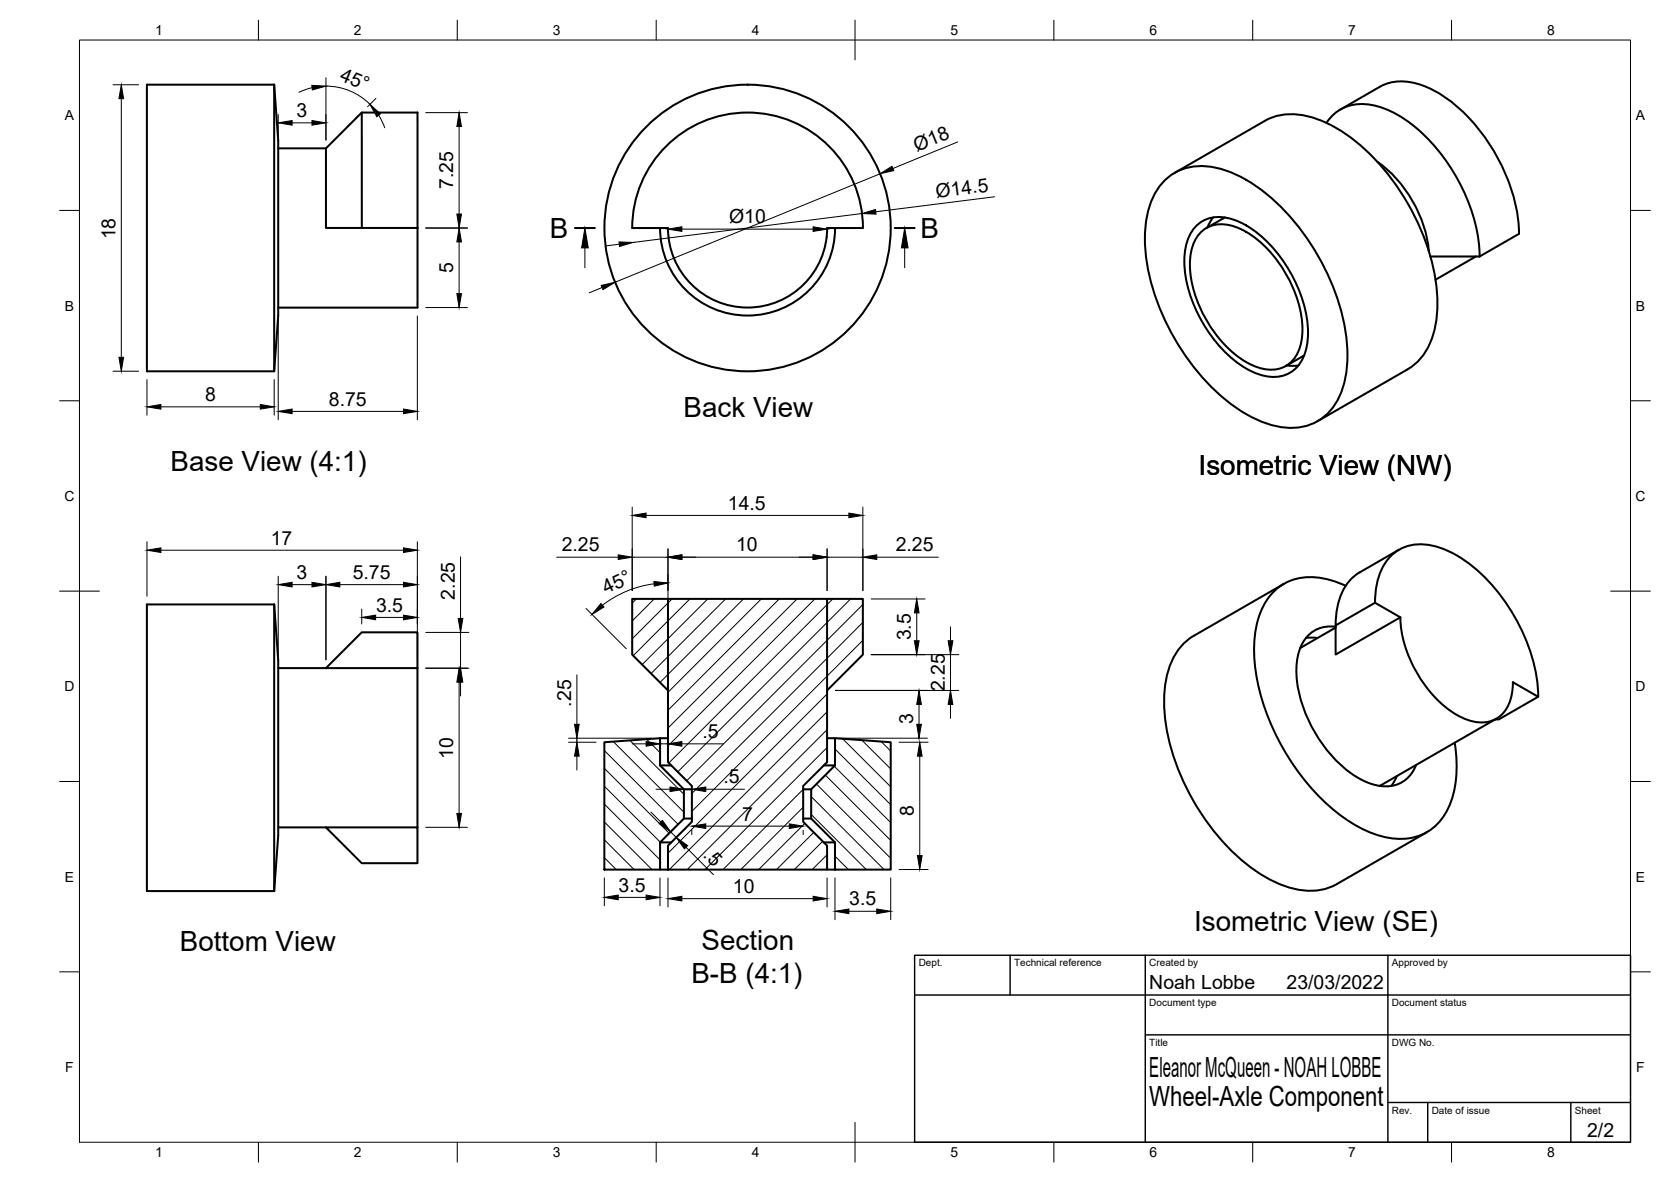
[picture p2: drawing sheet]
<svg xmlns="http://www.w3.org/2000/svg" width="420mm" height="297mm" viewBox="0 0 420 297" stroke-linecap="round" stroke-linejoin="round" font-family="sans-serif">
<!-- layer: Visible -->
<g fill="none" stroke="#000" stroke-width=".51">
<path d="M36.9 21.3h32l1.1 14v44l-1.1 14h-32zM68.9 21.3v72M70 37.3h12l9-9h14v29M82 37.3v20h9M91 28.3v29M318 30.4l-22.6 13M318 30.4a15.3 15.3 0 0 1 12.7-.6 43.7 43.7 0 0 1 20.5 16.9 54.5 54.5 0 0 1 10.2 29.6 20.5 20.5 0 0 1-5 14.6l-2.5 1.9M333.5 30.9a10.7 10.7 0 0 1 12.1-4.4 30.2 30.2 0 0 1 15.1 10.2 45.3 45.3 0 0 1 11.3 27.7M337 27.5l10-5.7a13 13 0 0 1 11.9 .2 39.3 39.3 0 0 1 17.1 16.6 42 42 0 0 1 5.9 20.2l-9.9 5.7h-12.4M91 57.3h14M105 57.3v20M159 57.3h9"/>
<path d="M159 57.3a29 29 0 0 1 29-29 29 29 0 0 1 29 29M166 57.3a22 22 0 0 0 22 22 22 22 0 0 0 22-22M168 57.3a20 20 0 0 0 20 20 20 20 0 0 0 20-20M208 57.3h9M292.4 45.9a13.3 13.3 0 0 1 13.3-3.8 36.4 36.4 0 0 1 17.9 11.5 57.7 57.7 0 0 1 15.1 33.6 23.3 23.3 0 0 1-3.4 15 13.2 13.2 0 0 1-14.3 4.9 36.4 36.4 0 0 1-18-11.5 57.7 57.7 0 0 1-15.1-33.5 23.3 23.3 0 0 1 3.5-15zM300.4 57.1a8.6 8.6 0 0 1 9.8-1.9 28.4 28.4 0 0 1 14.1 13.1 30.4 30.4 0 0 1 4.5 17.1 9.6 9.6 0 0 1-5.6 8.8 11.4 11.4 0 0 1-9.9-1.6 34.4 34.4 0 0 1-15.5-26.9 12.7 12.7 0 0 1 2.6-8.6zM301.6 58.7a7.8 7.8 0 0 1 8.9-1.7 26.3 26.3 0 0 1 13.3 12.6 25.8 25.8 0 0 1 3.4 16.3 7.8 7.8 0 0 1-11 6.4 26.3 26.3 0 0 1-13.3-12.7 25.8 25.8 0 0 1-3.4-16.3 9.7 9.7 0 0 1 2.1-4.6zM305 54.6l-1.4 2.6M308 54.7l-4.7 2.6M346.3 40.7a31.9 31.9 0 0 1 13 22.4M70 77.3h35M371.1 64.5l-10.2 5.8"/>
<path d="M323.6 91.8l2.9 .1M327.9 89.3l-4.6 2.7M353.9 92.8l-22.6 13M351.8 138.1l-9.9 5.8M36.9 151.9h32l1.1 14v44l-1.1 14h-32zM68.9 151.9v72M168 150.5h40v41l-6 6v9l6 6v6h-40v-6l6-6v-9l-6-6zM168 150.5h-9v14l9 9M208 150.5h9v14l-9 9M300.2 159.8a15.3 15.3 0 0 0-6.9 10.6 43.7 43.7 0 0 0 4.4 26.2 54.5 54.5 0 0 0 20.4 23.8 20.5 20.5 0 0 0 15.2 3l2.8-1.2 22.7-13M322.8 146.7l-22.6 13.1M335.8 157.7l-8.5 5"/>
<path d="M335.9 157.5a8.1 8.1 0 0 0-9.2 5.9 24.4 24.4 0 0 0 2 16.9 33 33 0 0 0 13.9 15.8 10.2 10.2 0 0 0 10.7 0 8.8 8.8 0 0 0 2.8-3.9M338.4 147.2a17.5 17.5 0 0 0-14.6-1 14.7 14.7 0 0 0-7.9 11.2 41.9 41.9 0 0 0 3.4 24 55.3 55.3 0 0 0 21.3 25.9 20.3 20.3 0 0 0 15.2 3 13.8 13.8 0 0 0 9.5-10.3 31.2 31.2 0 0 0 .5-13.4M341.9 143.8a13.1 13.1 0 0 0-5.9 10.6l-.2 2.8M345.7 151.5l-9.9 5.7v7.3l16.3-9.4M345.7 151.5l6.4 3.6M345.7 151.5a15.8 15.8 0 0 1 4.4-12.1 11.3 11.3 0 0 1 11-2.1 33.3 33.3 0 0 1 16.8 13.1 44.5 44.5 0 0 1 8.9 24.7M352.1 155.1a31.2 31.2 0 0 0 14.2 24.5 9.9 9.9 0 0 0 10 1 10 10 0 0 0 4.1-9.2M70 167.9h12M105 167.9h-23l9-9h14v49M327.3 162.6l-.4 .3M328.4 160.3h2.9M380.4 171.4l6.4 3.7-9.9 5.7h-1"/>
<path d="M152 186.5l14-1v6.8l6 6.1v7.3l-6 6v6.8h-14zM166 185.5h2M166 192.3h2.8M172 198.4h2M202 198.4h2M207.1 192.3h2.9M208 185.5h2M210 185.5l14 1v32h-14v-6.8l-6-6v-7.3l6-6.1zM351.2 195l-1.4 2.5M376.2 180.6l-29.3 16.9M70 207.9h12M82 207.9h23v9h-14z"/>
<path d="M166 211.7h2.8M166 218.5h2M172 205.7h2M202 205.7h2M207.1 211.7h2.9M208 218.5h2"/>
<circle cx="188" cy="57.3" r="36"/>
</g>
<!-- layer: Border -->
<g fill="none" stroke="#000" stroke-width=".25">
<path d="M20 10.1h390v276.9h-390zM65 5.1v5M115 5.1v5M165 5.1v5M215 5.1v10M265 5.1v5M315 5.1v5M365 5.1v5M15 52.9h5M410 52.9h5M15 100.7h5M410 100.7h5"/>
<path d="M15 148.6h10M405 148.6h10M15 196.4h5M410 196.4h5M15 244.2h5M410 244.2h5M65 287v5M115 287v5M165 287v5M215 282.1v9.9M265 287v5M315 287v5"/>
<path d="M365 287v5"/>
</g>
<!-- layer: TitleBlock -->
<path d="M230 240.1h180v46.9h-180zM230 250h180M254 240.1v9.9M288 240.1v46.9M349 240.1v46.9M288 260.1h122M349 277.1h61M359 277.1v9.9M395 277.1v9.9" fill="none" stroke="#000" stroke-width=".36"/>
<!-- layer: Hatching -->
<g fill="none" stroke="#000" stroke-width=".25">
<path d="M160 150.5l-1 1.1M164.5 150.5l-5.5 5.5M169 150.5l-10 10M173.5 150.5l-14.3 14.3M177.9 150.5l-16.4 16.5M182.4 150.5l-18.7 18.8M186.9 150.5l-21 21M191.4 150.5l-23.4 23.5M195.9 150.5l-27.9 28M200.4 150.5l-32.4 32.5M204.9 150.5l-36.9 37M209.4 150.5l-41.2 41.2"/>
<path d="M213.9 150.5l-43.5 43.5M217 151.9l-44.3 44.3M217 156.4l-43.1 43M208 174.4l-40 40M208 178.9l-39.7 39.6M217 160.9l-43.1 43M152 197.6l14 14M152 193.1l16.3 16.3M152 188.6l18.5 18.5M154.2 186.4l17.8 17.7M158.4 186.1l13.6 13.5M162.6 185.8l3.3 3.3"/>
<path d="M202 198.4l-20.2 20.1M205.3 197l18.7 18.7M207.5 194.8l16.5 16.4M208 183.4l-35.2 35.1M208 187.9l-30.7 30.6M209.8 192.5l14.2 14.2M210 188.2l14 14M211.9 185.7l12.1 12M216.7 186l7.3 7.2M221.6 186.3l2.4 2.5M152 215.5l2.9 3M152 211l7.4 7.5"/>
<path d="M152 206.6l11.9 11.9M152 202.1l13.9 14M202 202.8l-15.7 15.7M202.4 206.9l-11.6 11.6M204 204.7l13.8 13.8M204 200.2l18.3 18.3M204.6 209.2l-9.3 9.3M206.9 211.4l-7.2 7.1M208 214.8l-3.8 3.7M210 215.2l3.3 3.3"/>
</g>
<!-- layer: Annotations -->
<path d="M144.6 57.3h5M225 57.3h5" fill="none" stroke="#000" stroke-width=".51"/>
<path d="M147.1 62.3v5M227.5 62.3v5" fill="none" stroke="#000" stroke-width=".25"/>
<path d="M147.1 57.3l.8 5h-1.7zM227.5 57.3l.8 5h-1.6z" fill="#000" stroke="#000" stroke-width=".25"/>
<!-- layer: Dimensions -->
<g fill="none" stroke="#000" stroke-width=".25">
<path d="M82 19.5v15.7M28.4 21.3h6.4M30.5 24.8v65M70 28.8v6.4M73.4 30.9h5M78.5 22l-3.3 1.2M82 21.6a15.7 15.7 0 0 1 11 4.6M94.5 24.7l-2.1 2.1M95.2 29l1.5 3.1M107 28.3h10.5M115.4 31.8v22M240.8 35.7l-16.3 6.6"/>
<path d="M107 57.3h10.5M171.4 57.6h33M208 59.4v.3M216.7 53.7l-57.5 7.2M221.3 43.7l-66.7 27.2M250.1 49.5l-29.9 3.7M70 79.4v26.1M104.9 79.4v26.1M107 77.3h10.5M115.4 60.8v13M151.4 72.2l-3.2 1.4M155.7 61.4l-3.5 .4"/>
<path d="M28.4 93.3h6.4M37 95.4v8.9M68.9 95.4v8.9M40.4 102.2h25M73.4 103.4h28.1M37 136.2v13.6M40.4 138.3h61.1M104.9 136.2v29.6M115.8 139.9v15.5M159 127.4v21M162.5 129.5h50.9M168 137.9v33.5"/>
<path d="M208 137.9v10.5M217 127.4v21M70 144.8v21M73.4 146.9h5M82 144.8v21M85.4 146.9h16.1M91 153.1v3.7M94.4 155.2h7.1M107 158.9h10.9M115.8 158.9v9M140 140h15.4M147.4 152.9l10.1 10.1"/>
<path d="M159 140h9M164.5 146.7a27 27 0 0 0-13 5.4M171.4 140h33M208 140h9M219.1 150.5h13.5M220.5 140h15.4M230.5 154v7M239 157.5v3.5M107 167.9h10.9M115.4 171.4v33M115.8 171.4v3.5M145.1 169.6v12.4"/>
<path d="M210.1 173.5h31M219.1 164.5h22M231.1 177v5M239 164.5v9M239 177v3.5M143 185.5h20.9M143 186.5h6.9M145.1 185.5v1M145.1 190v3.5M159 186.9h3.5M165 198.3h3.5M165.9 187.6v1.4"/>
<path d="M165.9 186.9h2.1M168 187.6v1.4M171.4 186.9h10.5M172 198.3h1.9M177.5 198.3h9.7M210.1 185.5h23.1M226.1 186.5h7.3M231.3 190v25M107 207.9h10.5M163.7 204.1l2.4 2.5M168.6 209l1.4 1.4M170.5 207.2l-3.4 3.3"/>
<path d="M172.5 208l-3.9 3.9M172.5 212.9l6.9 6.9M173.9 208.6v1.1M177.5 207.6h21M202 208.6v1.1M226.1 218.5h7.3M152 220.6v7M155.4 225.5h7.1M165.9 220.6v7M168 220.6v7.3M171.4 225.8h33M208 220.6v7.3"/>
<path d="M210 220.6v10.5M213.4 229h7.1M224 220.6v10.5"/>
</g>
<g fill="#000" stroke="#000" stroke-width=".25">
<path d="M30.5 21.3l.6 3.5h-1.2zM70 30.9l3.4-.6v1.2zM78.4 21.4l3.6 .2-3.5 1zM78.4 30.3l3.6 .6-3.6 .6zM93 26.2l2.7 2.4-1 .7zM115.4 28.3l.6 3.5h-1.1zM114.9 53.8h1.1l-.6 3.5zM168 57.6l3.4-.6v1.2zM204.4 57l3.6 .6-3.6 .6zM216.7 53.7l3.4-1.1 .2 1.2zM221.3 43.7l3-1.9 .4 1.1zM115.4 57.3l.6 3.5h-1.1z"/>
<path d="M114.9 73.8h1.1l-.6 3.5zM151.2 71.7l3.4-.8-3 1.9zM155.6 60.8l3.6 .1-3.4 1zM29.9 89.8h1.2l-.6 3.5zM37 102.2l3.4-.6v1.2zM65.4 101.6l3.5 .6-3.5 .6zM70 103.4l3.4-.6v1.2zM101.5 102.8l3.4 .6-3.4 .6zM37 138.3l3.4-.6v1.1zM101.5 137.7l3.4 .6-3.4 .5zM155.4 139.4l3.6 .6-3.6 .6zM159 129.5l3.5-.6v1.2z"/>
<path d="M168 140l3.4-.6v1.2zM204.4 139.4l3.6 .6-3.6 .6zM213.4 128.9l3.6 .6-3.6 .6zM217 140l3.5-.6v1.2zM70 146.9l3.4-.6v1.2zM78.4 146.3l3.6 .6-3.6 .6zM82 146.9l3.4-.6v1.2zM91 155.2l3.4-.6v1.2zM101.5 146.3l3.4 .6-3.4 .6zM101.5 154.6l3.4 .6-3.4 .6zM115.2 155.4h1.2l-.6 3.5zM151.1 151.7l.8 .8-3.1 1.9z"/>
<path d="M164.4 146.1l3.6 .4-3.5 .8zM230.5 150.5l.6 3.5h-1.2zM115.4 167.9l.6 3.5h-1.1zM115.8 167.9l.6 3.5h-1.2zM229.9 161h1.2l-.6 3.5zM231.1 173.5l.6 3.5h-1.2zM239 173.5l.6 3.5h-1.2zM238.4 161h1.2l-.6 3.5zM145.1 186.5l.5 3.5h-1.1zM144.5 182h1.1l-.5 3.5zM162.5 186.4l3.4 .5-3.4 .6zM168.5 197.8l3.5 .5-3.5 .6z"/>
<path d="M168 186.9l3.4-.5v1.1zM173.9 198.3l3.6-.5v1.1zM230.5 182h1.2l-.6 3.5zM231.3 186.5l.6 3.5h-1.2zM114.9 204.4h1.1l-.6 3.5zM165.7 207l.9-.9 2 2.9zM170 210.4l2.9 2.1-.8 .8zM173.9 207.6l3.6-.6v1.2zM198.5 207l3.5 .6-3.5 .6zM230.7 215h1.2l-.6 3.5zM152 225.5l3.4-.6v1.2zM162.5 224.9l3.4 .6-3.4 .6z"/>
<path d="M168 225.8l3.4-.6v1.2zM204.4 225.2l3.6 .6-3.6 .6zM210 229l3.4-.6v1.2zM220.5 228.4l3.5 .6-3.5 .6z"/>
</g>
<g font-size="7">
<text x="138.3" y="59.8">B</text>
<text x="231.5" y="59.8">B</text>
<text x="171.9" y="104.8">Back View</text>
<text x="42.9" y="118.3">Base View (4:1)</text>
<text x="301.4" y="119.4">Isometric View (NW)</text>
<text x="300.2" y="233.9">Isometric View (SE)</text>
<text x="45.2" y="238.9">Bottom View</text>
<text x="176.4" y="238.6">Section</text>
<text x="173.9" y="247">B-B (4:1)</text>
<text x="289" y="270.6">Eleanor McQueen - NOAH LOBBE</text>
<text x="289" y="278.1">Wheel-Axle Component</text>
</g>
<g font-size="4.9">
<text x="85.2" y="20.1" transform="rotate(23 85.2 20.1)">45°</text>
<text x="74.6" y="29.4">3</text>
<text x="230.6" y="38.2" transform="rotate(-22 230.6 38.2)">Ø18</text>
<text x="114" y="47.6" transform="rotate(-90 114 47.6)">7.25</text>
<text x="235.5" y="49.7" transform="rotate(-7 235.5 49.7)">Ø14.5</text>
<text x="183.3" y="56">Ø10</text>
<text x="29" y="60.2" transform="rotate(-90 29 60.2)">18</text>
<text x="114" y="68.7" transform="rotate(-90 114 68.7)">5</text>
<text x="51.6" y="100.8">8</text>
<text x="82.7" y="101.9">8.75</text>
<text x="183" y="128.1">14.5</text>
<text x="68.1" y="136.9">17</text>
<text x="141.2" y="138.6">2.25</text>
<text x="185.1" y="138.6">10</text>
<text x="225.2" y="138.6">2.25</text>
<text x="74.6" y="145.5">3</text>
<text x="88.7" y="145.5">5.75</text>
<text x="152.4" y="149.4" transform="rotate(-25 152.4 149.4)">45°</text>
<text x="94.6" y="153.7">3.5</text>
<text x="114.3" y="150.7" transform="rotate(-90 114.3 150.7)">2.25</text>
<text x="229" y="160.9" transform="rotate(-90 229 160.9)">3.5</text>
<text x="237.5" y="173.7" transform="rotate(-90 237.5 173.7)">2.25</text>
<text x="143.6" y="177.6" transform="rotate(-90 143.6 177.6)">.25</text>
<text x="176.6" y="185.5">.5</text>
<text x="229.6" y="181.9" transform="rotate(-90 229.6 181.9)">3</text>
<text x="114" y="190.8" transform="rotate(-90 114 190.8)">10</text>
<text x="181.9" y="196.9">.5</text>
<text x="186.6" y="206.2">7</text>
<text x="229.8" y="205.1" transform="rotate(-90 229.8 205.1)">8</text>
<text x="176.7" y="215" transform="rotate(45 176.7 215)">.5</text>
<text x="155.6" y="224.1">3.5</text>
<text x="184.3" y="224.4">10</text>
<text x="213.6" y="227.5">3.5</text>
<text x="289" y="248.5">Noah Lobbe</text>
<text x="323.5" y="248.5">23/03/2022</text>
<text x="399.1" y="285.7">2/2</text>
</g>
<g font-size="3.5">
<text x="39" y="8.8">1</text>
<text x="89" y="8.8">2</text>
<text x="139" y="8.8">3</text>
<text x="189" y="8.8">4</text>
<text x="239" y="8.8">5</text>
<text x="289" y="8.8">6</text>
<text x="339" y="8.8">7</text>
<text x="389" y="8.8">8</text>
<text x="16.3" y="30.2">A</text>
<text x="411.3" y="30.2">A</text>
<text x="16.3" y="78">B</text>
<text x="411.3" y="78">B</text>
<text x="16.2" y="125.9">C</text>
<text x="411.2" y="125.9">C</text>
<text x="16.2" y="173.7">D</text>
<text x="411.2" y="173.7">D</text>
<text x="16.3" y="221.6">E</text>
<text x="411.3" y="221.6">E</text>
<text x="16.4" y="269.4">F</text>
<text x="411.4" y="269.4">F</text>
<text x="39" y="290.8">1</text>
<text x="89" y="290.8">2</text>
<text x="139" y="290.8">3</text>
<text x="189" y="290.8">4</text>
<text x="239" y="290.8">5</text>
<text x="289" y="290.8">6</text>
<text x="339" y="290.8">7</text>
<text x="389" y="290.8">8</text>
</g>
<g font-size="2.5">
<text x="231" y="242.9">Dept.</text>
<text x="255" y="242.9">Technical reference</text>
<text x="289" y="242.9">Created by</text>
<text x="350" y="242.9">Approved by</text>
<text x="289" y="252.8">Document type</text>
<text x="350" y="252.8">Document status</text>
<text x="289" y="262.9">Title</text>
<text x="350" y="262.9">DWG No.</text>
<text x="350" y="279.9">Rev.</text>
<text x="360" y="279.9">Date of issue</text>
<text x="396" y="279.9">Sheet</text>
</g>
</svg>
